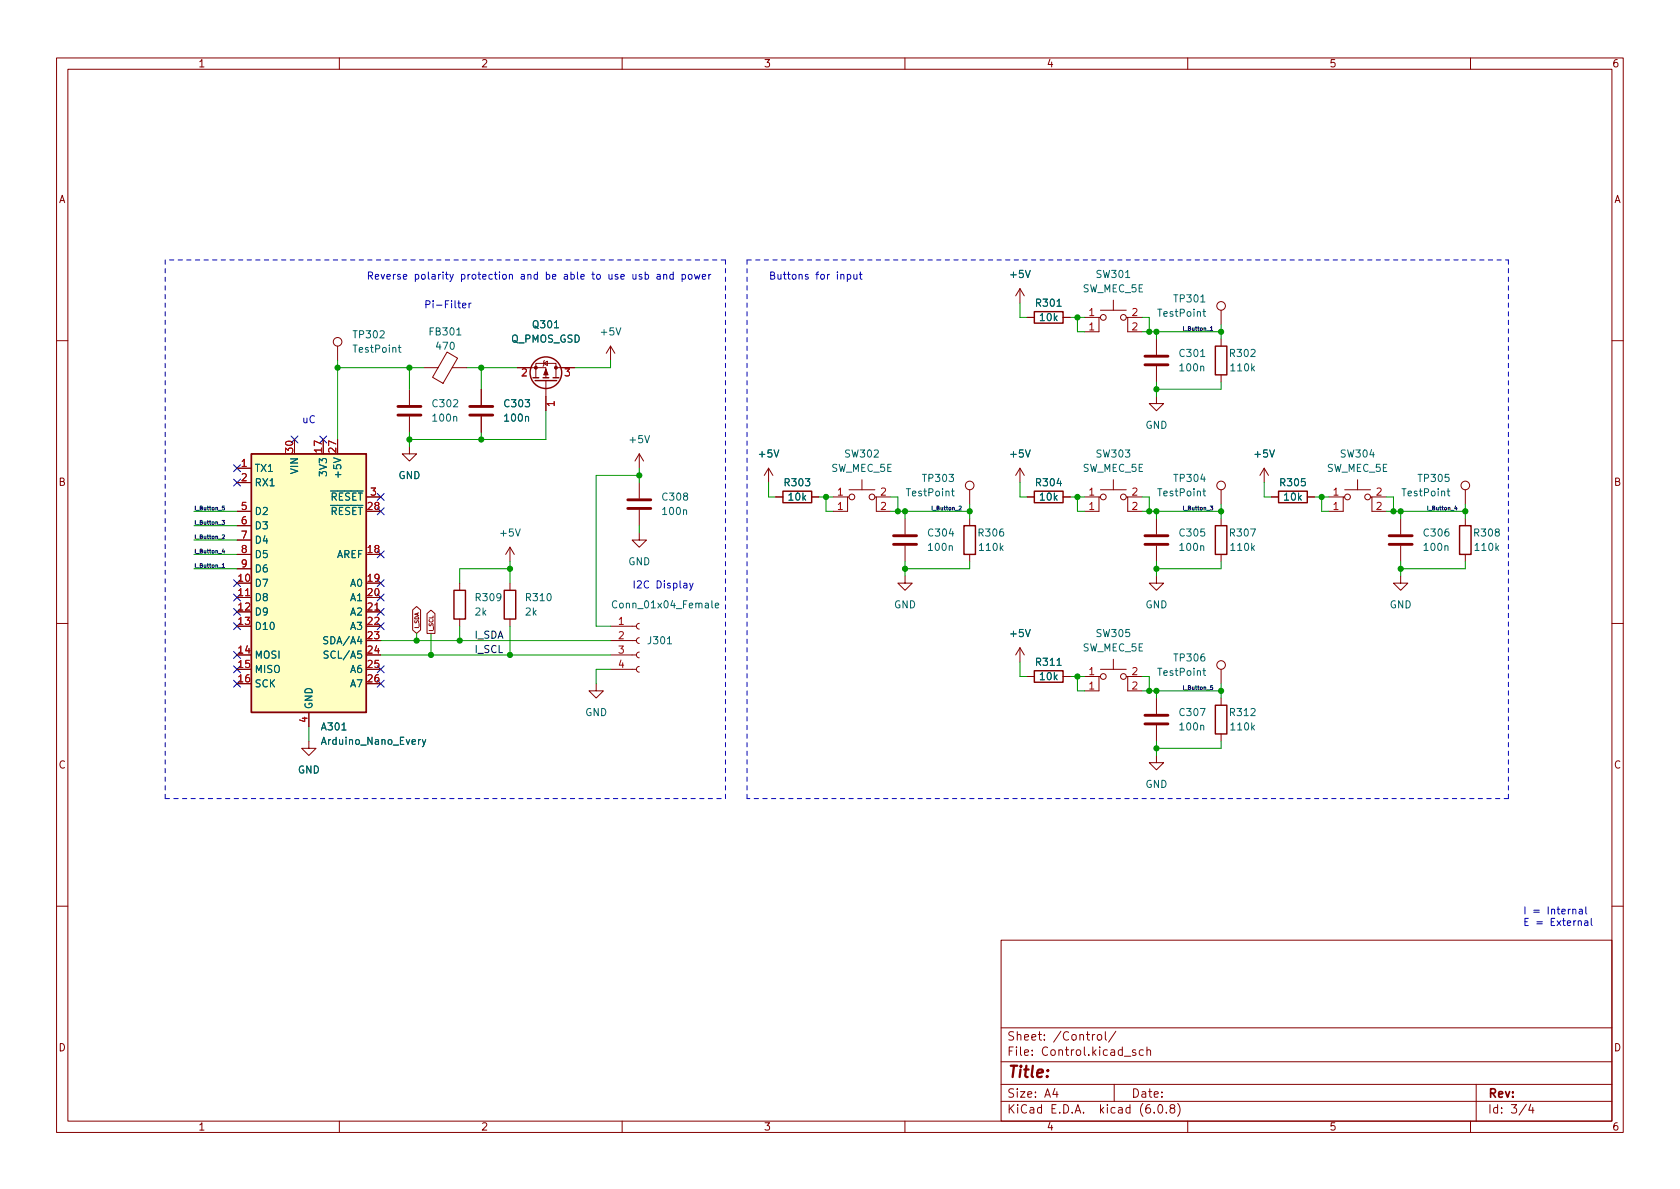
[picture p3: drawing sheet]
<svg xmlns="http://www.w3.org/2000/svg" width="297mm" height="210mm" viewBox="0 0 297 210" stroke-linecap="round" stroke-linejoin="round" font-family="sans-serif">
<g fill="none" stroke="#840000" stroke-width=".18">
<path d="M10 10.2h277v190.1h-277zM12 12.2h273v186.1h-273zM60 10.2v2M110 10.2v2M160 10.2v2M210 10.2v2M260 10.2v2M180.3 51v2.6M180.3 51l-.7 1.3M180.3 51l.8 1.3M181.6 56.1h1.3M188 56.1h1.2"/>
<path d="M191.8 56.1h2.5M194.6 56.1h-.3v2.6h-2.5M194.6 54.9h4.5M196.8 53.1v1.8M199.1 56.1h.3v2.6h2.5M199.4 56.1h2.5M204.5 59.9v2.8M215.9 54.9v2.5M215.9 59.9v1.3M10 60.2h2M59.7 61.2v2.5M72.4 79v1.3h-1.3l1.3 1.2 1.3-1.2h-1.3"/>
<path d="M72.4 68.8v2.8M72.4 73.7v2.7M74.9 65h2.6M79 62.2l1.9 1.1-2.6 4.5-1.8-1.1zM80 65h2.5M85.1 68.8v2.8M85.1 73.7v2.7M91.4 65h5.1v1.8M94.7 66.8v-2.5h3.6v2.5M96.1 64.3l.7-.4v.7zM96.3 63.7l-.2 .2v.7l-.1 .2M96.5 67.3v5.3"/>
<path d="M98.3 65h3.3M107.9 61.2l-.7 1.3M107.9 61.2v2.5M107.9 61.2l.8 1.3M204.5 70.1v1.3h-1.3l1.3 1.2 1.2-1.2h-1.2M204.5 64.8v2.8M215.9 66.3v1.3M285 60.2h2M41.9 82.8h2.5M41.9 85.3h2.5M41.9 90.4h2.5M41.9 93h2.5"/>
<path d="M41.9 95.5h2.5M41.9 98h2.5M64.8 87.9h2.5M90.2 96.8v2.5M90.2 96.8l-.8 1.2M90.2 96.8l.7 1.2M113 94.2v1.3h-1.2l1.2 1.3 1.3-1.3h-1.3M113 80.3v2.5M113 85.3v2.8M113 90.2v2.8M113 80.3l-.7 1.2M113 80.3l.8 1.2"/>
<path d="M135.9 82.8l-.8 1.3M135.9 82.8v2.5M135.9 82.8l.8 1.3M137.2 87.9h1.2M143.5 87.9h1.3M147.3 87.9h2.6M150.1 87.9h-.2v2.5h-2.6M150.1 86.6h4.6M152.4 84.8v1.8M154.7 87.9h.2v2.5h2.6M154.9 87.9h2.6M160 91.7v2.8"/>
<path d="M160 96.5v2.8M171.4 86.6v2.5M171.4 91.7v1.3M171.4 98v1.3M180.3 82.8l-.7 1.3M180.3 82.8v2.5M180.3 82.8l.8 1.3M181.6 87.9h1.3M188 87.9h1.2M191.8 87.9h2.5M194.6 87.9h-.3v2.5h-2.5M194.6 86.6h4.5"/>
<path d="M196.8 84.8v1.8M199.1 87.9h.3v2.5h2.5M199.4 87.9h2.5M204.5 91.7v2.8M204.5 96.5v2.8M215.9 86.6v2.5M215.9 91.7v1.3M215.9 98v1.3M223.5 82.8l-.7 1.3M223.5 82.8v2.5M223.5 82.8l.8 1.3M224.8 87.9h1.3"/>
<path d="M231.1 87.9h1.3M234.9 87.9h2.6M237.7 87.9h-.2v2.5h-2.6M237.7 86.6h4.6M240 84.8v1.8M242.3 87.9h.3v2.5h2.5M242.6 87.9h2.5M247.6 91.7v2.8M247.6 96.5v2.8M259.1 86.6v2.5M259.1 91.7v1.3M259.1 98v1.3"/>
<path d="M10 110.2h2M41.9 105.7h2.5M41.9 100.6h2.5M64.8 108.2h2.5M73 107.9l.7-.7 .7 .7v3.5l-.7 .6-.7-.6zM75.5 108.5l.7-.6 .7 .6v3.5h-1.4zM81.3 103.1v1.3M81.3 109.5v1.2M90.2 103.1v1.3M90.2 109.5v1.2M107.9 118.4h4.6M107.9 115.8h4.6"/>
<path d="M107.9 113.3h4.6M107.9 110.7h4.6M113 117.9l-.3 .1-.2 .4 .2 .3 .3 .2M113 115.3l-.3 .2-.2 .3 .2 .4 .3 .1M113 112.8l-.3 .1-.2 .4 .2 .3 .3 .2M113 110.2l-.3 .2-.2 .3 .2 .4 .3 .1M160 101.8v1.3h-1.3l1.3 1.3 1.3-1.3h-1.3M180.3 114.5v2.6M180.3 114.5l-.7 1.3M180.3 114.5l.8 1.3M181.6 119.6h1.3M188 119.6h1.2"/>
<path d="M191.8 119.6h2.5M194.6 119.6h-.3v2.6h-2.5M194.6 118.4h4.5M196.8 116.6v1.8M199.1 119.6h.3v2.6h2.5M199.4 119.6h2.5M204.5 101.8v1.3h-1.3l1.3 1.3 1.2-1.3h-1.2M215.9 118.4v2.5M247.6 101.8v1.3h-1.2l1.2 1.3 1.3-1.3h-1.3M285 110.2h2M54.6 131.1v1.2h1.3l-1.3 1.3-1.3-1.3h1.3M54.6 126v2.5"/>
<path d="M105.4 120.9v1.3h1.3l-1.3 1.2-1.3-1.2h1.3M204.5 133.6v1.3h-1.3l1.3 1.2 1.2-1.2h-1.2M204.5 123.4v2.8M204.5 128.3v2.8M215.9 123.4v1.3M215.9 129.8v1.3M10 160.2h2M177 166.3h108v32h-108zM285 160.2h2M60 198.3v2M110 198.3v2M160 198.3v2"/>
<path d="M177 194.8h108M177 191.8h108M177 187.8h108M177 181.8h108M186.5 192.5l-.4 1h1M186.9 193v1M193.6 182.9l-.3 .1-.2 .2M194.1 183.1l.2-.2 .4 .2 .1 .5-.2 .3h-.3l-.2-.1zM195.4 182.4v1.3l.2 .2M197 191.8v3M197.3 182.4l-1.3 1.9M198.8 186.8h1.1"/>
<path d="M200.8 185.7l-.4-.1-.2 .2 .1 .3 .5 .1v.4h-.6M202.1 185.7l-.4-.1-.3 .3v.4l.2 .3h.5M202.8 185.8l.2-.2 .4 .1v.9M202.8 185.1v1.5M204.1 196.7v.1M204.9 195.4l.2-.1a.81 .81 0 0 1 .6 .7 .81 .81 0 0 1-.3 .8h-.2a.81 .81 0 0 1-.6-.6 .81 .81 0 0 1 .3-.8zM206.2 196.7v.1M207.1 196l-.2-.3v-.2l.2-.2 .5 .1 .1 .2-.1 .2-.6 .2-.1 .3v.4l.2 .1h.5l.1-.3-.1-.4-.2-.1M208.2 195.1a1.72 1.72 0 0 1 0 2.3M210 198.3v2M260 198.3v2M261 191.8v6.5"/>
<path d="M269.9 195.3l-1.3 1.9M270.6 195.3l-.3 1h.9M271 195.8v1"/>
<circle cx="195.1" cy="56.1" r=".51"/>
<circle cx="198.6" cy="56.1" r=".51"/>
<circle cx="215.9" cy="54.1" r=".76"/>
<circle cx="59.7" cy="60.4" r=".76"/>
<circle cx="150.6" cy="87.9" r=".51"/>
<circle cx="154.2" cy="87.9" r=".51"/>
<circle cx="171.4" cy="85.8" r=".76"/>
<circle cx="195.1" cy="87.9" r=".51"/>
<circle cx="198.6" cy="87.9" r=".51"/>
<circle cx="215.9" cy="85.8" r=".76"/>
<circle cx="238.3" cy="87.9" r=".51"/>
<circle cx="241.8" cy="87.9" r=".51"/>
<circle cx="259.1" cy="85.8" r=".76"/>
<circle cx="195.1" cy="119.6" r=".51"/>
<circle cx="198.6" cy="119.6" r=".51"/>
<circle cx="215.9" cy="117.6" r=".76"/>
</g>
<g fill="none" stroke="#840000" stroke-width=".51">
<path d="M70.4 73.4h4M70.4 71.9h4M83.1 73.4h4M83.1 71.9h4M202.4 64.5h4.1M202.4 63h4.1M111 89.9h4.1M111 88.4h4.1M158 96.3h4.1M158 94.7h4.1M202.4 96.3h4.1M202.4 94.7h4.1"/>
<path d="M245.6 96.3h4.1M245.6 94.7h4.1M202.4 128h4.1M202.4 126.5h4.1"/>
</g>
<g fill="none" stroke="#840000" stroke-width=".25">
<path d="M182.9 55.1h5.1v2h-5.1zM94.2 66.8h1M94.6 67.3h3.8M96 66.8h1M97.8 66.8h1M214.9 61.2h2v5.1h-2zM44.4 80.3h20.4v45.7h-20.4zM138.4 86.9h5.1v2h-5.1zM170.4 93h2.1v5h-2.1zM182.9 86.9h5.1v2h-5.1zM214.9 93h2v5h-2zM226.1 86.9h5v2h-5z"/>
<path d="M258.1 93h2v5h-2zM80.3 104.4h2v5.1h-2zM89.2 104.4h2v5.1h-2zM182.9 118.6h5.1v2h-5.1zM214.9 124.7h2v5.1h-2z"/>
<circle cx="96.5" cy="65.9" r="2.79"/>
</g>
<g fill="none" stroke="#006464" stroke-width=".18">
<path d="M212.7 55.1h.5M212.9 54.7v1.1l.3 .1M70.4 61.4h.5M70.6 61v1.1l.3 .2M168.2 86.8h.5M168.4 86.4v1.1l.3 .2M212.7 86.8h.5M212.9 86.4v1.1l.3 .2M255.9 86.8h.4M256 86.4v1.1l.3 .2M58 112.6h-.5l-.2 .1v.4l.5 .2 .2 .3-.3 .3-.5-.1M58 115.2l-.5-.1-.1 .1v.4l.5 .2 .1 .4-.2 .2-.5-.1"/>
<path d="M109.1 106.4a.6 .6 0 0 0-.9 .4 .6 .6 0 0 0 .6 .7l.3-.1M126.5 107.1l.6-.1-.1-.3h-.3l-.2 .1v.6h.5M212.7 118.6h.5M212.9 118.2v1.1l.3 .1M74.7 130.8l.3 .8M75.3 130.8l-.4 1.1-.2 .2"/>
</g>
<path d="M44.4 80.3h20.4v45.7h-20.4z" fill="#ffffc2" stroke="#ffffc2" stroke-width=".18"/>
<g fill="#840000" stroke="#840000" stroke-width=".18">
<path d="M96.5 65.3l.4 1h-.8z"/>
<circle cx="94.7" cy="65" r=".25"/>
<circle cx="98.3" cy="65" r=".25"/>
</g>
<g fill="none" stroke="#0f0f0f" stroke-width=".18">
<path d="M209.3 57.7v.7M39.3 92h.4l-.2 .3 .2 .1v.3h-.4M39.3 94.6h.3l.1 .2-.4 .5h.4M39.3 99.9l.2-.2v.7M39.5 97.1l-.2 .5h.4M39.6 97.3v.5M39.7 89.5h-.4v.3h.3l.1 .3h-.4M164.8 89.5v.7M209.3 89.5v.7M252.4 89.5v.7M38.6 100.4h.6M39.3 100.4h.4"/>
<path d="M209.3 121.2v.7"/>
</g>
<g fill="none" stroke="#0000c2" stroke-width=".18">
<path d="M81.8 54l.6-.1-.1-.2-.3-.1-.2 .2v.6h.5M82.9 53.6v.8M83.3 53.6l-.4 .2M114.1 48.6l.3-.1 .3 .3-.1 .5h-.5M114.1 48.1v1.3M116.2 48.6h.5v.8M116.7 48.8l-.4 .1-.2 .2 .2 .3 .4-.1M117.3 48.6l.2-.1 .3 .1 .1 .8M117.3 48.5v.9M119 48.6l-.3-.1-.3 .3 .1 .5h.5M119 48.1v1.3M120.6 48.6l.4-.1 .2 .3-.1 .5h-.5"/>
<path d="M120.6 48.5v1.3M121.8 48.6l.3-.1 .3 .3v.3l-.3 .3-.3-.1-.1-.2zM122.8 48.5l.2 .9 .3-.6 .2 .6 .3-.9M124.2 48.9l.6-.1-.1-.2-.3-.1-.2 .2v.6h.5M125.3 48.5v.9M125.7 48.5l-.4 .3M149.8 48.6l.4-.1 .2 .3-.1 .5h-.5M149.8 48.5v1.3M151 48.5v.8l.3 .1 .2-.2M151.5 48.5v.9M151.9 48.5h.5M152.1 48.1v1.1l.3 .2"/>
<path d="M120.9 103.2h.5l.1 .8M121.5 103.4l-.5 .1-.2 .2 .2 .3 .5-.1M121.9 103.1l.3 .9M122.5 103.1l-.4 1.2-.2 .1M278.1 160.9l.2-.1h.3v.8M279.1 162.9l.1-.1 .3 .1 .1 .8M279.2 160.8h.5l.1 .8M279.8 161.1h-.4l-.2 .2 .2 .3h.4M280.2 162.9h.5v.8M280.4 160.4v1l.2 .2M280.7 163.1l-.4 .1-.2 .2 .2 .3 .4-.1M281.4 162.4v1.1l.1 .2"/>
</g>
<path d="M29.2 46v95.2M128.3 46h-99.1M128.3 46v95.2M132.1 46h134.6M132.1 46v95.2M266.7 46v95.2M29.2 141.2h99.1M266.7 141.2h-134.6" fill="none" stroke="#0000c2" stroke-width=".18" stroke-dasharray=".8 .8"/>
<g fill="none" stroke="#009600" stroke-width=".18">
<path d="M180.3 53.6v2.5h1.3M189.2 56.1h2.6M190.5 56.1v2.6h1.3M201.9 56.1h1.3v2.6M201.9 58.7h14M204.5 58.7v1.2M215.9 57.4v2.5M59.7 65h15.2M59.7 63.7v14M72.4 65v3.8M72.4 76.4v2.6M82.5 65h8.9"/>
<path d="M85.1 65v3.8M85.1 76.4v1.3M96.5 72.6v5.1h-24.1M107.9 63.7v1.3h-6.3M204.5 67.6v2.5M215.9 67.6v1.2h-11.4M34.3 90.4h7.6M34.3 93h7.6M34.3 95.5h7.6M34.3 98h7.6M90.2 99.3v3.8M113 84.1h-7.6v26.6h2.5"/>
<path d="M113 82.8v2.5M113 93v1.2M135.9 85.3v2.6h1.3M144.8 87.9h2.5M146 87.9v2.5h1.3M157.5 87.9h1.2v2.5M157.5 90.4h13.9M160 90.4v1.3M160 99.3v2.5M171.4 99.3v1.3h-11.4M171.4 89.1v2.6M180.3 85.3v2.6h1.3"/>
<path d="M189.2 87.9h2.6M190.5 87.9v2.5h1.3M201.9 87.9h1.3v2.5M201.9 90.4h14M204.5 90.4v1.3M204.5 99.3v2.5M215.9 99.3v1.3h-11.4M215.9 89.1v2.6M223.5 85.3v2.6h1.3M232.4 87.9h2.5M233.7 87.9v2.5h1.2M245.1 87.9h1.3v2.5"/>
<path d="M245.1 90.4h14M247.6 90.4v1.3M247.6 99.3v2.5M259.1 99.3v1.3h-11.5M259.1 89.1v2.6M34.3 100.6h7.6M67.3 113.3h40.6M67.3 115.8h40.6M73.7 112v1.3M76.2 112v3.8M81.3 110.7v2.6M90.2 110.7v5.1"/>
<path d="M90.2 100.6h-8.9v2.5M107.9 118.4h-2.5v2.5M180.3 117.1v2.5h1.3M189.2 119.6h2.6M190.5 119.6v2.6h1.3M201.9 119.6h1.3v2.6M54.6 128.5v2.6M201.9 122.2h14M204.5 122.2v1.2M204.5 131.1v2.5M215.9 120.9v2.5M215.9 131.1v1.2h-11.4"/>
</g>
<g fill="none" stroke="#000084" stroke-width=".18">
<path d="M51.5 77.1l1.2 1.2M52.7 77.1l-1.2 1.2M56.5 77.1l1.3 1.2M57.8 77.1l-1.3 1.2M41.3 84.7l1.2 1.2M41.3 82.2l1.2 1.2M42.5 84.7l-1.2 1.2M42.5 82.2l-1.2 1.2M66.7 97.4l1.2 1.2M66.7 87.3l1.2 1.2M66.7 89.8l1.2 1.2M67.9 97.4l-1.2 1.2"/>
<path d="M67.9 87.3l-1.2 1.2M67.9 89.8l-1.2 1.2M41.3 107.6l1.2 1.2M41.3 105l1.2 1.3M41.3 110.1l1.2 1.2M41.3 115.2l1.2 1.2M41.3 117.7l1.2 1.3M41.3 102.5l1.2 1.2M42.5 115.2l-1.2 1.2M42.5 107.6l-1.2 1.2M42.5 105l-1.2 1.3M42.5 110.1l-1.2 1.2"/>
<path d="M42.5 117.7l-1.2 1.3M42.5 102.5l-1.2 1.2M66.7 105l1.2 1.3M66.7 117.7l1.2 1.3M66.7 110.1l1.2 1.2M66.7 107.6l1.2 1.2M66.7 102.5l1.2 1.2M67.9 105l-1.2 1.3M67.9 117.7l-1.2 1.3M67.9 110.1l-1.2 1.2M67.9 107.6l-1.2 1.2M67.9 102.5l-1.2 1.2"/>
<path d="M41.3 120.3l1.2 1.2M42.5 120.3l-1.2 1.2M66.7 120.3l1.2 1.2M67.9 120.3l-1.2 1.2"/>
</g>
<g fill="#009600" stroke="#009600" stroke-width=".18">
<circle cx="81.3" cy="113.3" r=".46"/>
<circle cx="76.2" cy="115.8" r=".46"/>
<circle cx="73.7" cy="113.3" r=".46"/>
<circle cx="72.4" cy="77.7" r=".46"/>
<circle cx="72.4" cy="65" r=".46"/>
<circle cx="90.2" cy="115.8" r=".46"/>
<circle cx="85.1" cy="77.7" r=".46"/>
<circle cx="90.2" cy="100.6" r=".46"/>
<circle cx="158.7" cy="90.4" r=".46"/>
<circle cx="146" cy="87.9" r=".46"/>
<circle cx="85.1" cy="65" r=".46"/>
<circle cx="113" cy="84.1" r=".46"/>
<circle cx="59.7" cy="65" r=".46"/>
<circle cx="160" cy="100.6" r=".46"/>
<circle cx="160" cy="90.4" r=".46"/>
<circle cx="190.5" cy="87.9" r=".46"/>
<circle cx="171.4" cy="90.4" r=".46"/>
<circle cx="190.5" cy="119.6" r=".46"/>
<circle cx="215.9" cy="122.2" r=".46"/>
<circle cx="204.5" cy="122.2" r=".46"/>
<circle cx="203.2" cy="122.2" r=".46"/>
<circle cx="190.5" cy="56.1" r=".46"/>
<circle cx="204.5" cy="100.6" r=".46"/>
<circle cx="204.5" cy="58.7" r=".46"/>
<circle cx="203.2" cy="58.7" r=".46"/>
<circle cx="204.5" cy="68.8" r=".46"/>
<circle cx="203.2" cy="90.4" r=".46"/>
<circle cx="204.5" cy="90.4" r=".46"/>
<circle cx="215.9" cy="58.7" r=".46"/>
<circle cx="215.9" cy="90.4" r=".46"/>
<circle cx="247.6" cy="100.6" r=".46"/>
<circle cx="204.5" cy="132.3" r=".46"/>
<circle cx="259.1" cy="90.4" r=".46"/>
<circle cx="233.7" cy="87.9" r=".46"/>
<circle cx="246.4" cy="90.4" r=".46"/>
<circle cx="247.6" cy="90.4" r=".46"/>
</g>
<text font-size="2.8" fill="#840000" x="178" y="190.6">Title:</text>
<g font-size="2.1" fill="#840000">
<text x="178" y="184">Sheet: /Control/</text>
<text x="178" y="186.7">File: Control.kicad_sch</text>
<text x="178" y="196.9">KiCad E.D.A. kicad (6.0.8)</text>
<text x="178" y="194.1">Size: A4</text>
<text x="200" y="194.1">Date:</text>
<text x="263" y="194.1">Rev:</text>
<text x="263" y="196.9">Id: 3/4</text>
</g>
<g font-size="1.8" fill="#840000">
<text x="35" y="11.9">1</text>
<text x="85" y="11.9">2</text>
<text x="135" y="11.9">3</text>
<text x="185" y="11.9">4</text>
<text x="235" y="11.9">5</text>
<text x="285" y="11.9">6</text>
<text x="10.3" y="35.9">A</text>
<text x="285.3" y="35.9">A</text>
<text x="10.3" y="85.9">B</text>
<text x="285.3" y="85.9">B</text>
<text x="10.3" y="135.9">C</text>
<text x="285.3" y="135.9">C</text>
<text x="10.3" y="185.9">D</text>
<text x="285.3" y="185.9">D</text>
<text x="35" y="199.9">1</text>
<text x="85" y="199.9">2</text>
<text x="135" y="199.9">3</text>
<text x="185" y="199.9">4</text>
<text x="235" y="199.9">5</text>
<text x="285" y="199.9">6</text>
</g>
<g font-size="1.8" fill="#0000c2">
<text x="64.8" y="49.4">Reverse polarity protection and be able to use usb and power</text>
<text x="135.9" y="49.4">Buttons for input</text>
<text x="74.9" y="54.5">Pi-Filter</text>
<text x="53.3" y="74.8">uC</text>
<text x="111.8" y="104">I2C Display</text>
<text x="269.2" y="161.7">I = Internal</text>
<text x="269.2" y="163.7">E = External</text>
</g>
<g font-size="1.8" fill="#006464">
<text x="178.7" y="49.1">+5V</text>
<text x="191.4" y="51.7">SW_MEC_5E</text>
<text x="194" y="49.1">SW301</text>
<text x="207.7" y="53.5">TP301</text>
<text x="62.6" y="59.8">TP302</text>
<text x="76.1" y="59.3">FB301</text>
<text x="94.4" y="58">Q301</text>
<text x="106.4" y="59.3">+5V</text>
<text x="183.3" y="54.2">R301</text>
<text x="183.9" y="56.8">10k</text>
<text x="204.9" y="56">TestPoint</text>
<text x="62.6" y="62.4">TestPoint</text>
<text x="77.3" y="61.8">470</text>
<text x="90.3" y="60.6">Q_PMOS_GSD</text>
<text x="208.7" y="63.1">C301</text>
<text x="208.7" y="65.7">100n</text>
<text x="217.6" y="63.1">R302</text>
<text x="217.7" y="65.7">110k</text>
<text x="76.6" y="72">C302</text>
<text x="76.7" y="74.5">100n</text>
<text x="89.3" y="72">C303</text>
<text x="89.4" y="74.5">100n</text>
<text x="202.5" y="75.8">GND</text>
<text x="45" y="83.4">TX1</text>
<text x="52.7" y="83.7" transform="rotate(-90 52.7 83.7)">VIN</text>
<text x="57.8" y="83.9" transform="rotate(-90 57.8 83.9)">3V3</text>
<text x="60.3" y="84" transform="rotate(-90 60.3 84)">+5V</text>
<text x="111.4" y="78.4">+5V</text>
<text x="134.3" y="80.9">+5V</text>
<text x="146.9" y="83.4">SW_MEC_5E</text>
<text x="149.5" y="80.9">SW302</text>
<text x="178.7" y="80.9">+5V</text>
<text x="191.4" y="83.4">SW_MEC_5E</text>
<text x="194" y="80.9">SW303</text>
<text x="221.9" y="80.9">+5V</text>
<text x="234.6" y="83.4">SW_MEC_5E</text>
<text x="237.1" y="80.9">SW304</text>
<text x="45" y="86">RX1</text>
<text x="57" y="88.5">~{RESET}</text>
<text x="70.4" y="84.7">GND</text>
<text x="117.3" y="88.5">C308</text>
<text x="138.9" y="86">R303</text>
<text x="139.5" y="88.5">10k</text>
<text x="160.4" y="87.8">TestPoint</text>
<text x="163.3" y="85.2">TP303</text>
<text x="183.3" y="86">R304</text>
<text x="183.9" y="88.5">10k</text>
<text x="204.9" y="87.8">TestPoint</text>
<text x="207.7" y="85.2">TP304</text>
<text x="226.5" y="86">R305</text>
<text x="227.1" y="88.5">10k</text>
<text x="248.1" y="87.8">TestPoint</text>
<text x="250.9" y="85.2">TP305</text>
<text x="45" y="91.1">D2</text>
<text x="45" y="93.6">D3</text>
<text x="57" y="91.1">~{RESET}</text>
<text x="88.6" y="94.9">+5V</text>
<text x="117.3" y="91.1">100n</text>
<text x="164.2" y="94.9">C304</text>
<text x="173.1" y="94.9">R306</text>
<text x="208.7" y="94.9">C305</text>
<text x="217.6" y="94.9">R307</text>
<text x="251.9" y="94.9">C306</text>
<text x="260.8" y="94.9">R308</text>
<text x="45" y="96.1">D4</text>
<text x="45" y="98.7">D5</text>
<text x="45" y="101.2">D6</text>
<text x="59.4" y="98.7">AREF</text>
<text x="111.1" y="99.9">GND</text>
<text x="164.3" y="97.4">100n</text>
<text x="173.3" y="97.4">110k</text>
<text x="208.7" y="97.4">100n</text>
<text x="217.7" y="97.4">110k</text>
<text x="251.9" y="97.4">100n</text>
<text x="260.9" y="97.4">110k</text>
<text x="45" y="103.8">D7</text>
<text x="45" y="106.3">D8</text>
<text x="62" y="103.8">A0</text>
<text x="62" y="106.3">A1</text>
<text x="84.2" y="106.3">R309</text>
<text x="93.1" y="106.3">R310</text>
<text x="108.9" y="107.6">Conn_01x04_Female</text>
<text x="158.1" y="107.6">GND</text>
<text x="202.5" y="107.6">GND</text>
<text x="245.7" y="107.6">GND</text>
<text x="45" y="108.8">D9</text>
<text x="45" y="111.4">D10</text>
<text x="57.8" y="113.9">SDA/A4</text>
<text x="62" y="108.8">A2</text>
<text x="62" y="111.4">A3</text>
<text x="84" y="108.8">2k</text>
<text x="92.9" y="108.8">2k</text>
<text x="114.7" y="113.9">J301</text>
<text x="178.7" y="112.6">+5V</text>
<text x="194" y="112.6">SW305</text>
<text x="45" y="116.5">MOSI</text>
<text x="45" y="119">MISO</text>
<text x="58" y="116.5">SCL/A5</text>
<text x="62" y="119">A6</text>
<text x="183.3" y="117.7">R311</text>
<text x="191.4" y="115.2">SW_MEC_5E</text>
<text x="204.9" y="119.5">TestPoint</text>
<text x="207.7" y="117">TP306</text>
<text x="45" y="121.5">SCK</text>
<text x="55.2" y="125.5" transform="rotate(-90 55.2 125.5)">GND</text>
<text x="62" y="121.5">A7</text>
<text x="183.9" y="120.3">10k</text>
<text x="57" y="129.2">A301</text>
<text x="57.1" y="131.7">Arduino_Nano_Every</text>
<text x="103.4" y="126.6">GND</text>
<text x="208.7" y="126.6">C307</text>
<text x="208.7" y="129.2">100n</text>
<text x="217.6" y="126.6">R312</text>
<text x="217.7" y="129.2">110k</text>
<text x="52.6" y="136.8">GND</text>
<text x="202.5" y="139.3">GND</text>
</g>
<g font-size="1.8" fill="#a90000">
<text x="192.5" y="58.4">1</text>
<text x="192.5" y="55.9">1</text>
<text x="200.2" y="55.9">2</text>
<text x="200.2" y="58.4">2</text>
<text x="92.2" y="66.5">2</text>
<text x="98" y="71.9" transform="rotate(-90 98 71.9)">1</text>
<text x="99.8" y="66.5">3</text>
<text x="42.7" y="82.5">1</text>
<text x="51.8" y="80" transform="rotate(-90 51.8 80)">30</text>
<text x="56.9" y="80" transform="rotate(-90 56.9 80)">17</text>
<text x="59.4" y="80" transform="rotate(-90 59.4 80)">27</text>
<text x="42.7" y="85.1">2</text>
<text x="65.5" y="87.6">3</text>
<text x="148.1" y="87.6">1</text>
<text x="155.7" y="87.6">2</text>
<text x="192.5" y="87.6">1</text>
<text x="200.2" y="87.6">2</text>
<text x="235.7" y="87.6">1</text>
<text x="243.3" y="87.6">2</text>
<text x="42.7" y="90.2">5</text>
<text x="42.7" y="92.7">6</text>
<text x="42.7" y="95.2">7</text>
<text x="65.1" y="90.2">28</text>
<text x="148.1" y="90.2">1</text>
<text x="155.7" y="90.2">2</text>
<text x="192.5" y="90.2">1</text>
<text x="200.2" y="90.2">2</text>
<text x="235.7" y="90.2">1</text>
<text x="243.3" y="90.2">2</text>
<text x="42.7" y="97.8">8</text>
<text x="42.7" y="100.3">9</text>
<text x="65.1" y="97.8">18</text>
<text x="42.2" y="102.9">10</text>
<text x="42.2" y="105.4">11</text>
<text x="42.2" y="107.9">12</text>
<text x="65.1" y="102.9">19</text>
<text x="65.1" y="105.4">20</text>
<text x="65.1" y="107.9">21</text>
<text x="42.2" y="110.5">13</text>
<text x="65.1" y="110.5">22</text>
<text x="65.1" y="113">23</text>
<text x="109.4" y="110.5">1</text>
<text x="109.4" y="113">2</text>
<text x="42.2" y="115.6">14</text>
<text x="42.2" y="118.1">15</text>
<text x="65.1" y="115.6">24</text>
<text x="65.1" y="118.1">25</text>
<text x="109.4" y="115.6">3</text>
<text x="109.4" y="118.1">4</text>
<text x="192.5" y="119.4">1</text>
<text x="200.2" y="119.4">2</text>
<text x="42.2" y="120.6">16</text>
<text x="65.1" y="120.6">26</text>
<text x="192.5" y="121.9">1</text>
<text x="200.2" y="121.9">2</text>
<text x="54.4" y="127.7" transform="rotate(-90 54.4 127.7)">4</text>
</g>
<g font-size="1.8" fill="#0f0f0f">
<text x="83.8" y="112.9">I_SDA</text>
<text x="83.8" y="115.5">I_SCL</text>
</g>
<g font-size="1" fill="#0f0f0f">
<text x="209.6" y="58.5">I_Button_1</text>
<text x="34.3" y="95.3">I_Button_2</text>
<text x="34.3" y="92.8">I_Button_3</text>
<text x="34.3" y="90.2">I_Button_5</text>
<text x="165.1" y="90.2">I_Button_2</text>
<text x="209.6" y="90.2">I_Button_3</text>
<text x="252.8" y="90.2">I_Button_4</text>
<text x="34.3" y="100.4">I_Button_1</text>
<text x="34.3" y="97.8">I_Button_4</text>
<text x="209.6" y="122">I_Button_5</text>
</g>
<g font-size="1" fill="#840000">
<text x="74.1" y="111.2" transform="rotate(-90 74.1 111.2)">I_SDA</text>
<text x="76.6" y="111.7" transform="rotate(-90 76.6 111.7)">I_SCL</text>
</g>
</svg>
